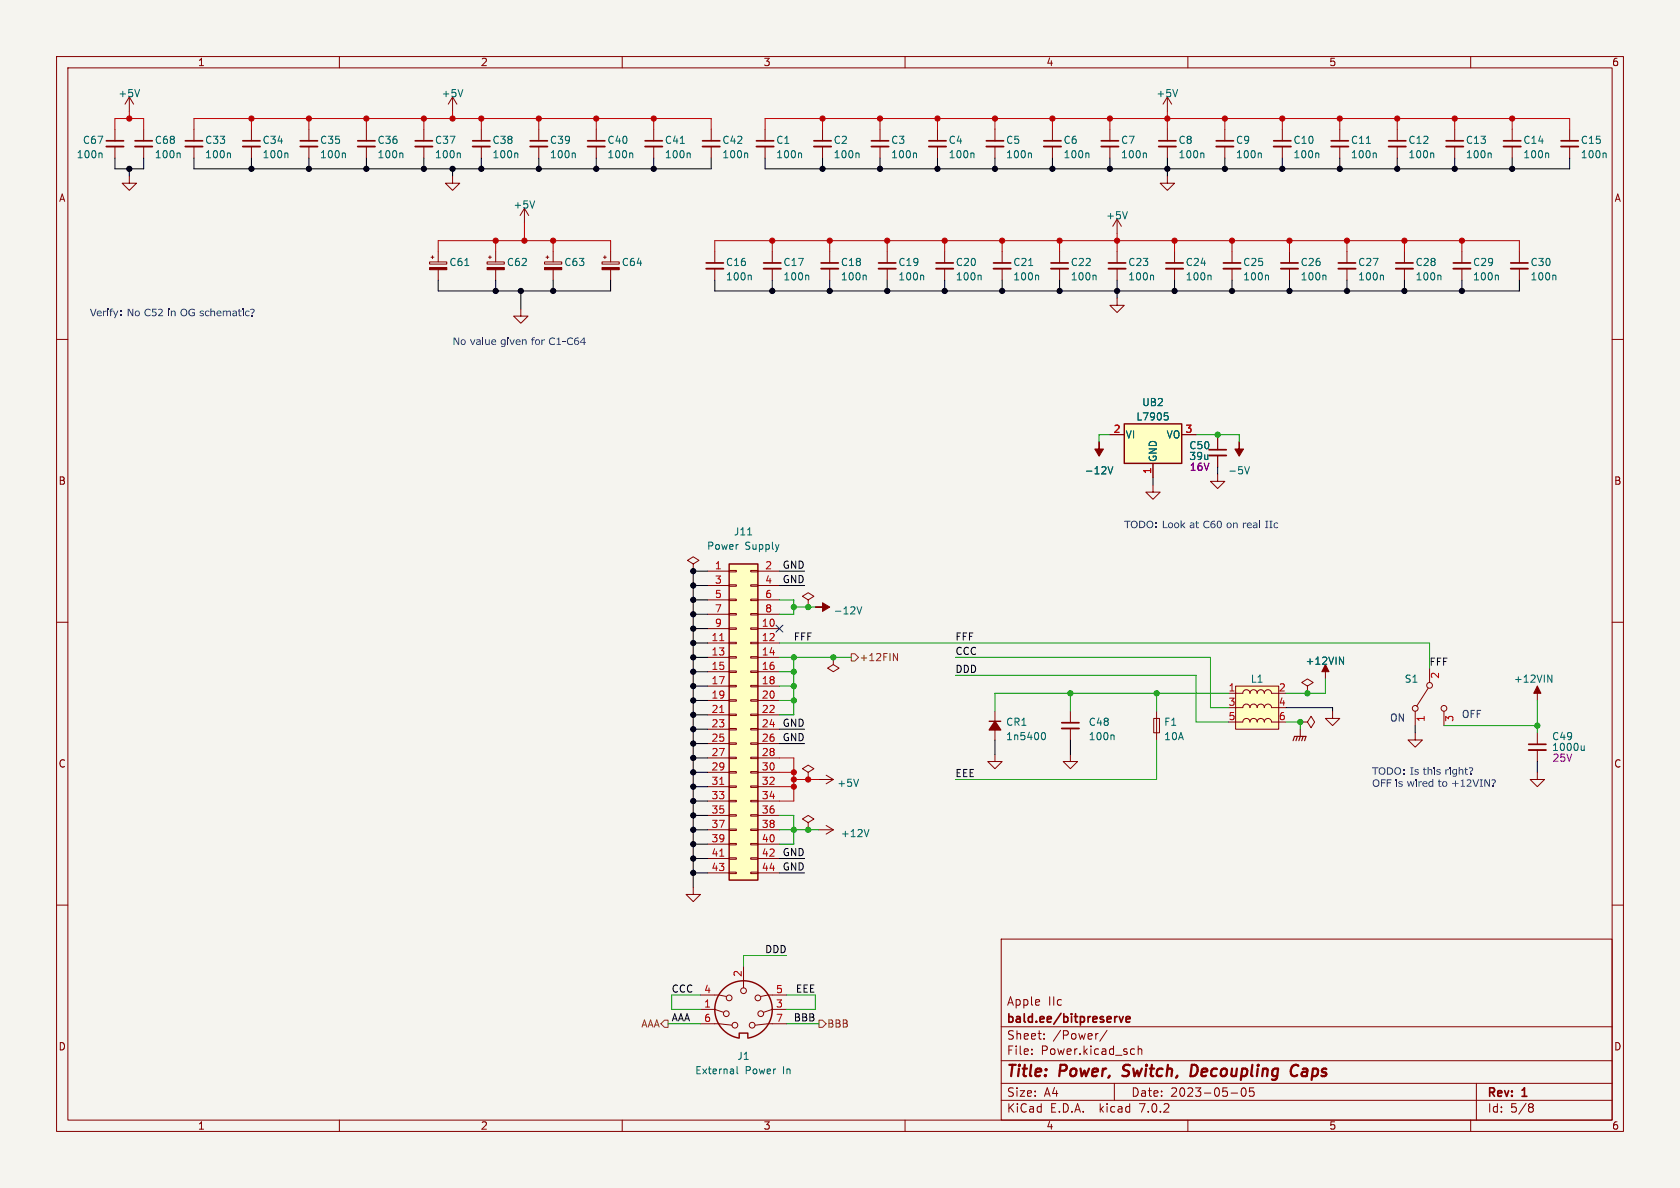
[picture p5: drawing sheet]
<svg xmlns="http://www.w3.org/2000/svg" width="297mm" height="210mm" viewBox="0 0 297 210" stroke-linecap="round" stroke-linejoin="round" font-family="sans-serif">
<path d="M0 0h297v210h-297z" fill="#f5f4ef" stroke="#f5f4ef" stroke-width=".18"/>
<g fill="none" stroke="#840000" stroke-width=".18">
<path d="M10 10h277v190h-277zM12 12h273v186h-273zM22.9 17.1l-.8 1.3M22.9 17.1v2.6M22.9 17.1l.7 1.3M60 10v2M80 17.1l-.8 1.3M80 17.1v2.6M80 17.1l.8 1.3M110 10v2M160 10v2M206.4 17.1v2.6"/>
<path d="M206.4 17.1l-.8 1.3M206.4 17.1l.7 1.3M210 10v2M260 10v2M20.3 22.9v2M20.3 25.9v2M22.9 31.1v1.3h1.2l-1.2 1.3-1.3-1.3h1.3M25.4 22.9v2M25.4 25.9v2M34.3 22.9v2M34.3 25.9v2M44.4 22.9v2"/>
<path d="M44.4 25.9v2M54.6 22.9v2M54.6 25.9v2M64.8 22.9v2M64.8 25.9v2M74.9 22.9v2M74.9 25.9v2M80 31.1v1.3h1.3l-1.3 1.3-1.3-1.3h1.3M85.1 22.9v2M85.1 25.9v2M92.7 36.8l-.8 1.3M92.7 36.8v2.6"/>
<path d="M92.7 36.8l.8 1.3M95.2 22.9v2M95.2 25.9v2M105.4 22.9v2M105.4 25.9v2M115.6 22.9v2M115.6 25.9v2M125.7 22.9v2M125.7 25.9v2M135.3 22.9v2M135.3 25.9v2M145.4 22.9v2"/>
<path d="M145.4 25.9v2M155.6 22.9v2M155.6 25.9v2M165.7 22.9v2M165.7 25.9v2M175.9 22.9v2M175.9 25.9v2M186.1 22.9v2M186.1 25.9v2M196.2 22.9v2M196.2 25.9v2M197.5 38.7l-.8 1.3"/>
<path d="M197.5 38.7v2.6M197.5 38.7l.7 1.3M206.4 31.1v1.3h1.2l-1.2 1.3-1.3-1.3h1.3M206.4 22.9v2M206.4 25.9v2M216.5 22.9v2M216.5 25.9v2M226.7 22.9v2M226.7 25.9v2M236.9 22.9v2M236.9 25.9v2M247 22.9v2"/>
<path d="M247 25.9v2M257.2 22.9v2M257.2 25.9v2M267.3 22.9v2M267.3 25.9v2M277.5 22.9v2M277.5 25.9v2M10 60h2M75.9 46.3h3.1v.4h-3.1zM76.2 45.5h.5M76.5 45.2v.5M77.5 44.5v1.8"/>
<path d="M77.5 47.7v1.8M86.1 46.3h3.1v.4h-3.1zM86.4 45.5h.5M86.6 45.2v.5M87.6 44.5v1.8M87.6 47.7v1.8M92.1 54.6v1.3h1.2l-1.2 1.3-1.3-1.3h1.3M96.3 46.3h3v.4h-3zM96.5 45.5h.5M96.8 45.2v.5M97.8 44.5v1.8M97.8 47.7v1.8"/>
<path d="M106.4 46.3h3.1v.4h-3.1zM106.7 45.5h.5M106.9 45.2v.5M107.9 44.5v1.8M107.9 47.7v1.8M126.4 44.5v2M126.4 47.5v2M136.5 44.5v2M136.5 47.5v2M146.7 44.5v2M146.7 47.5v2M156.8 44.5v2"/>
<path d="M156.8 47.5v2M167 44.5v2M167 47.5v2M177.2 44.5v2M177.2 47.5v2M187.3 44.5v2M187.3 47.5v2M197.5 52.7v1.3h1.3l-1.3 1.2-1.3-1.2h1.3M197.5 44.5v2M197.5 47.5v2M207.6 44.5v2M207.6 47.5v2"/>
<path d="M217.8 44.5v2M217.8 47.5v2M228 44.5v2M228 47.5v2M238.1 44.5v2M238.1 47.5v2M248.3 44.5v2M248.3 47.5v2M258.4 44.5v2M258.4 47.5v2M268.6 44.5v2M268.6 47.5v2"/>
<path d="M285 60h2M196.2 76.8h2.6M208.9 76.8h2.6M215.3 77.5v2M122.6 99.7l1-.6-1-.7-1.1 .7 1.1 .6v1.3M203.8 85.7v1.3h1.3l-1.3 1.3-1.2-1.3h1.2M203.8 81.9v2.6M215.3 83.8v1.3h1.2l-1.2 1.3-1.3-1.3h1.3M215.3 80.5v2.1M10 110h2M122.6 101h.1M125.1 101h3.8"/>
<path d="M125.1 111.1h3.8M125.1 113.7h3.8M125.1 116.2h3.8M125.1 118.7h3.8M125.1 103.5h3.8M125.1 106h3.8M125.1 108.6h3.8M128.9 118.6h1.3v.3h-1.3zM128.9 116.1h1.3v.2h-1.3zM128.9 113.5h1.3v.3h-1.3zM128.9 111h1.3v.3h-1.3zM128.9 108.5h1.3v.2h-1.3z"/>
<path d="M128.9 105.9h1.3v.3h-1.3zM128.9 103.4h1.3v.2h-1.3zM128.9 100.8h1.3v.3h-1.3zM132.7 118.6h1.3v.3h-1.3zM132.7 116.1h1.3v.2h-1.3zM132.7 113.5h1.3v.3h-1.3zM132.7 111h1.3v.3h-1.3zM132.7 108.5h1.3v.2h-1.3zM132.7 105.9h1.3v.3h-1.3zM132.7 103.4h1.3v.2h-1.3zM132.7 100.8h1.3v.3h-1.3zM134 101h3.8"/>
<path d="M134 111.1h3.8M134 113.7h3.8M134 116.2h3.8M134 118.7h3.8M134 103.5h3.8M134 106h3.8M134 108.6h3.8M142.9 106l1-.6-1-.6-1 .6 1 .6v1.3M142.9 107.3h.1M147.3 116.2v1.3l1 .6-1 .6-1-.6 1-.6M147.3 116.2h.1M234.3 117.5v2.5"/>
<path d="M252.7 118.1v2.6M285 110h2M125.1 121.3h3.8M125.1 123.8h3.8M125.1 126.4h3.8M125.1 128.9h3.8M125.1 131.4h3.8M125.1 134h3.8M125.1 136.5h3.8M125.1 139.1h3.8M128.9 138.9h1.3v.3h-1.3zM128.9 136.4h1.3v.3h-1.3z"/>
<path d="M128.9 133.9h1.3v.2h-1.3zM128.9 131.3h1.3v.3h-1.3zM128.9 128.8h1.3v.2h-1.3zM128.9 126.2h1.3v.3h-1.3zM128.9 123.7h1.3v.3h-1.3zM128.9 121.2h1.3v.2h-1.3zM132.7 138.9h1.3v.3h-1.3zM132.7 136.4h1.3v.3h-1.3zM132.7 133.9h1.3v.2h-1.3zM132.7 131.3h1.3v.3h-1.3zM132.7 128.8h1.3v.2h-1.3zM132.7 126.2h1.3v.3h-1.3z"/>
<path d="M132.7 123.7h1.3v.3h-1.3zM132.7 121.2h1.3v.2h-1.3zM134 121.3h3.8M134 123.8h3.8M134 126.4h3.8M134 128.9h3.8M134 131.4h3.8M134 134h3.8M134 136.5h3.8M134 139.1h3.8M142.9 136.5l1-.6-1-.6-1 .6 1 .6v1.3M142.9 137.8h.1"/>
<path d="M144.8 137.8h2.5M146 137l1.3 .8M147.3 137.8l-1.3 .8M175.9 133.4v1.2h1.3l-1.3 1.3-1.3-1.3h1.3M175.9 125.7v5.1M189.2 133.4v1.2h1.3l-1.3 1.3-1.2-1.3h1.2M189.2 125.7v2.1M189.2 128.8v2M204 127h1v2.5h-1zM204.5 125.7v5.1M217.2 122.6h2.5a.64 .64 0 0 1 .6-.7 .64 .64 0 0 1 .7 .7 .64 .64 0 0 1 .6-.7 .64 .64 0 0 1 .6 .7 .64 .64 0 0 1 .7-.7 .64 .64 0 0 1 .6 .7 .64 .64 0 0 1 .7-.7 .64 .64 0 0 1 .6 .7h1.3M218.4 121.3h7.7v7.6h-7.7z"/>
<path d="M218.4 127.6h1.3a.64 .64 0 0 1 .6-.6 .64 .64 0 0 1 .7 .6 .64 .64 0 0 1 .6-.6 .64 .64 0 0 1 .6 .6 .64 .64 0 0 1 .7-.6 .64 .64 0 0 1 .6 .6 .64 .64 0 0 1 .7-.6 .64 .64 0 0 1 .6 .6h1.3M218.4 125.1h1.3a.64 .64 0 0 1 .6-.6 .64 .64 0 0 1 .7 .6 .64 .64 0 0 1 .6-.6 .64 .64 0 0 1 .6 .6 .64 .64 0 0 1 .7-.6 .64 .64 0 0 1 .6 .6 .64 .64 0 0 1 .7-.6 .64 .64 0 0 1 .6 .6h1.3M229.9 127.6h1.2l.7-1 .6 1-.6 1.1-.7-1.1M229.9 127.6h.1M229.9 128.9v1.3M231.1 121.3l1.1-.6-1.1-.7-1 .7 1 .6v1.3M231.1 122.6h.1M235.6 125.7v1.3h1.3l-1.3 1.3-1.3-1.3h1.3M250.2 129.5v1.3h1.3l-1.3 1.3-1.3-1.3h1.3M250.2 125.7v2.6M252.5 121.7l-2.1 3.1M255.3 125.7v2.6"/>
<path d="M271.8 136.5v1.3h1.2l-1.2 1.3-1.3-1.3h1.3M271.8 121.3v2.5M271.8 129.5v2.1M271.8 132.6v2M10 160h2M122.6 156.8v1.3h1.2l-1.2 1.3-1.3-1.3h1.3M125.1 141.6h3.8M125.1 144.1h3.8M125.1 146.7h3.8M125.1 149.2h3.8M125.1 151.8h3.8M125.1 154.3h3.8"/>
<path d="M128.9 154.2h1.3v.2h-1.3zM128.9 151.6h1.3v.3h-1.3zM128.9 149.1h1.3v.3h-1.3zM128.9 146.6h1.3v.2h-1.3zM128.9 144h1.3v.3h-1.3zM128.9 141.5h1.3v.2h-1.3zM132.7 154.2h1.3v.2h-1.3zM132.7 151.6h1.3v.3h-1.3zM132.7 149.1h1.3v.3h-1.3zM132.7 146.6h1.3v.2h-1.3zM132.7 144h1.3v.3h-1.3zM132.7 141.5h1.3v.2h-1.3z"/>
<path d="M134 141.6h3.8M134 144.1h3.8M134 146.7h3.8M134 149.2h3.8M134 151.8h3.8M134 154.3h3.8M142.9 145.4l1-.6-1-.7-1 .7 1 .6v1.3M142.9 146.7h.1M144.8 146.7h2.5M146 145.9l1.3 .8M147.3 146.7l-1.3 .7M285 160h2"/>
<path d="M123.8 175.9h3.3l1.3 .2M123.8 178.4h2.6l1.5 .5M131.4 170.8v3.8M139.1 175.9h-3.3l-1.3 .2M139.1 178.4h-2.6l-1.5 .5M177 166h108v32h-108zM60 198v2M110 198v2M123.8 181h3.3l2.3 .2M139.1 181h-3.3l-2.3 .2M160 198v2M177 194.5h108"/>
<path d="M177 191.5h108M177 187.5h108M177 181.5h108M182.4 186.3v.1M182.4 185.5v.1M184.6 183.6v.1M184.6 182.8v.1M194 182.7h.1M195.7 182.1l-1.3 2M197 191.5v3M200.1 185.4l.5 .1M200.6 186.3l-.5 .1"/>
<path d="M201.2 185.5l.2-.1 .4 .1 .1 .9M201.2 184.9v1.5M210 198v2M217.6 193.2h1.2M219.6 192.4a1 1 0 0 0 .2 1.4 .81 .81 0 0 0 .6-.6 .81 .81 0 0 0-.3-.8M220.9 192.3v.7l.2-.1h.5l.1 .6-.3 .3-.5-.1M260 198v2M261 191.5v6.5M270.5 195.1l.4 .1 .2 .2-.3 .3M270.5 195.7h.3M270.8 195.7l.2 .2 .1 .4-.2 .2-.4 .1"/>
<circle cx="250.2" cy="125.2" r=".51"/>
<circle cx="252.7" cy="121.2" r=".51"/>
<circle cx="255.3" cy="125.2" r=".51"/>
<circle cx="128.4" cy="179.2" r=".51"/>
<circle cx="128.9" cy="176.4" r=".51"/>
<circle cx="131.4" cy="175.1" r=".51"/>
<circle cx="134" cy="176.4" r=".51"/>
<circle cx="134.5" cy="179.2" r=".51"/>
<circle cx="129.9" cy="181.2" r=".51"/>
<circle cx="133" cy="181.2" r=".51"/>
</g>
<path d="M198.4 190.1l.3 .1M211.2 188.2h-.5l-.2 2 .7-.1M229.5 188.3a1.02 1.02 0 0 0-1.3 .7 1.02 1.02 0 0 0 .5 1.2l.6-.2" fill="none" stroke="#840000" stroke-width=".4"/>
<g fill="none" stroke="#840000" stroke-width=".3">
<path d="M18.8 24.9h3M23.9 24.9h3M32.8 24.9h3M42.9 24.9h3.1M53.1 24.9h3M63.2 24.9h3.1M73.4 24.9h3.1M83.6 24.9h3M93.7 24.9h3.1M103.9 24.9h3M114 24.9h3.1M124.2 24.9h3.1"/>
<path d="M133.7 24.9h3.1M143.9 24.9h3M154.1 24.9h3M164.2 24.9h3.1M174.4 24.9h3M184.5 24.9h3.1M194.7 24.9h3M204.9 24.9h3M215 24.9h3.1M225.2 24.9h3M235.3 24.9h3.1M245.5 24.9h3"/>
<path d="M255.7 24.9h3M265.8 24.9h3.1M276 24.9h3M124.8 46.5h3.1M135 46.5h3M145.2 46.5h3M155.3 46.5h3.1M165.5 46.5h3M175.6 46.5h3.1M185.8 46.5h3M196 46.5h3M206.1 46.5h3.1"/>
<path d="M216.3 46.5h3M226.4 46.5h3.1M236.6 46.5h3M246.8 46.5h3M256.9 46.5h3.1M267.1 46.5h3M213.7 79.5h3.1M187.7 127.8h3.1M270.3 131.6h3M197.9 179.7l.3 1 .4-1M199.1 180.2l.7-.1-.1-.3-.4-.1-.2 .2v.7h.6"/>
</g>
<g fill="none" stroke="#840000" stroke-width=".33">
<path d="M18.8 25.9h3M23.9 25.9h3M32.8 25.9h3M42.9 25.9h3.1M53.1 25.9h3M63.2 25.9h3.1M73.4 25.9h3.1M83.6 25.9h3M93.7 25.9h3.1M103.9 25.9h3M114 25.9h3.1M124.2 25.9h3.1"/>
<path d="M133.7 25.9h3.1M143.9 25.9h3M154.1 25.9h3M164.2 25.9h3.1M174.4 25.9h3M184.5 25.9h3.1M194.7 25.9h3M204.9 25.9h3M215 25.9h3.1M225.2 25.9h3M235.3 25.9h3.1M245.5 25.9h3"/>
<path d="M255.7 25.9h3M265.8 25.9h3.1M276 25.9h3M124.8 47.5h3.1M135 47.5h3M145.2 47.5h3M155.3 47.5h3.1M165.5 47.5h3M175.6 47.5h3.1M185.8 47.5h3M196 47.5h3M206.1 47.5h3.1"/>
<path d="M216.3 47.5h3M226.4 47.5h3.1M236.6 47.5h3M246.8 47.5h3M256.9 47.5h3.1M267.1 47.5h3M213.7 80.5h3.1M187.7 128.8h3.1M270.3 132.6h3"/>
</g>
<g fill="none" stroke="#006464" stroke-width=".18">
<path d="M24.7 15.8l-.4 1.3M81.8 15.8l-.4 1.3M208.2 15.8l-.4 1.3M17.9 27l.1 .2v.7M31.7 27l.2 .2v.7M40.6 27l.1 .2v.7M50.7 27l.2 .2v.7M60.9 27l.2 .2v.7M71 27l.2 .2v.7M81.2 27l.2 .2v.7M91.4 27l.1 .2v.7M94.5 35.5l-.4 1.3"/>
<path d="M101.5 27l.2 .2v.7M111.7 27l.2 .2v.7M121.8 27l.2 .2v.7M132 27l.2 .2v.7M141.5 27l.2 .2v.7M151.7 27l.2 .2v.7M161.8 27l.2 .2v.7M172 27l.2 .2v.7M182.2 27l.1 .2v.7M192.3 27l.2 .2v.7M199.3 37.4l-.4 1.3M202.5 27l.2 .2v.7"/>
<path d="M212.6 27l.2 .2v.7M222.8 27l.2 .2v.7M233 27l.1 .2v.7M243.1 27l.2 .2v.7M253.3 27l.2 .2v.7M263.4 27l.2 .2v.7M273.6 27l.2 .2v.7M283.8 27l.1 .2v.7M132.6 48.6l.2 .2v.7M142.8 48.6l.2 .2v.7M153 48.6l.1 .2v.7M163.1 48.6l.2 .2v.7"/>
<path d="M173.3 48.6l.2 .2v.7M183.4 48.6l.2 .2v.7M193.6 48.6l.2 .2v.7M203.8 48.6l.1 .2v.7M213.9 48.6l.2 .2v.7M224.1 48.6l.2 .2v.7M234.2 48.6l.2 .2v.7M244.4 48.6l.2 .2v.7M254.6 48.6l.1 .2v.7M264.7 48.6l.2 .2v.7M274.9 48.6l.2 .2v.7M205.9 73h.6"/>
<path d="M206.3 73.5l.2 .2v.3l-.2 .2M132.2 94.6h.7M137.7 96.3l-.3 .8M195.9 82.5l.4 1.3 .4-1.3M220 82.5l.5 1.3 .4-1.3M151.5 107.3l.4 1.2 .5-1.2M236.8 116.2l.7 1.2v-1.2M273.6 119.3l.8 1.3v-1.3M151.8 137.7l-.4 1.3M184.2 129.6l.2-.1a.68 .68 0 0 1 .4 .6 .68 .68 0 0 1-.4 .7l-.2-.2M196.8 129.9l.2 .2v.7M280.1 131.8v.9"/>
<path d="M280.1 132.5l-.4 .2M153.6 146.6l-.4 1.3M130.3 188.5v1.1l.2 .2"/>
</g>
<path d="M198.8 74.9h10.1v7h-10.1zM128.9 99.7h5.1v55.9h-5.1zM174.9 127.5h2M130.7 183.5a5.1 5.1 0 0 1-3.5-7.8 5.1 5.1 0 0 1 8.5 0 5.1 5.1 0 0 1-3.5 7.8M130.7 183.4v-.8h1.5v.8" fill="none" stroke="#840000" stroke-width=".25"/>
<path d="M175.9 127.5l1 1.5h-2z" fill="#840000" stroke="#840000" stroke-width=".25"/>
<g fill="#840000" stroke="#840000" stroke-width=".18">
<path d="M194.3 78.1v1.3h.8l-.8 1.2-.8-1.2h.8z"/>
<path d="M271.8 121.3l.6 1.3h-1.3z"/>
<path d="M234.3 117.5l.6 1.2h-1.2z"/>
<path d="M86.1 47.3h3.1v.4h-3.1z"/>
<path d="M219.1 78.1v1.3h.7l-.7 1.2-.8-1.2h.8z"/>
<path d="M96.3 47.3h3v.4h-3z"/>
<path d="M75.9 47.3h3.1v.4h-3.1z"/>
<path d="M106.4 47.3h3.1v.4h-3.1z"/>
<path d="M144.1 107.3h1.3v-.7l1.3 .7-1.3 .8v-.8z"/>
</g>
<g fill="#ffffc2" stroke="#ffffc2" stroke-width=".18">
<path d="M198.8 74.9h10.1v7h-10.1z"/>
<path d="M218.4 121.3h7.7v7.6h-7.7z"/>
<path d="M128.9 99.7h5.1v55.9h-5.1z"/>
</g>
<path d="M228.6 130.9l.3-.7h2l-.3 .7M229.4 130.2l-.3 .7M229.9 130.2l-.3 .7M230.4 130.2l-.3 .7" fill="none" stroke="#840000" stroke-width=".2"/>
<path d="M127.2 113.3h.8M127.2 126h.8M127.2 138.7h.8M127.2 151.4h.8" fill="none" stroke="#a90000" stroke-width=".18"/>
<path d="M150.5 115.6h.6l.7 .6-.7 .6h-.6zM157.9 115.5l.8 1.3v-1.3M117.5 180.3h.6v1.3h-.6l-.7-.6zM144.8 180.3h.6l.6 .7-.6 .6h-.6z" fill="none" stroke="#725600" stroke-width=".18"/>
<g fill="#0000c2">
<path d="M259.7 135.7l.5-.1 .2 .2v.3l-.3 .3v.2h-.2v-.3l.3-.2v-.2l-.2-.1-.3 .1z"/>
<path d="M263.7 137.8h.5l.2 .2v.2l-.3 .3v.2h-.2v-.2l.3-.2 .1-.3-.2-.1-.4 .1z"/>
<path d="M263.9 138.9h.2v.2h-.2z"/>
<path d="M21.3 54.9h.2v.3h-.2z"/>
<path d="M21.3 55.6h.2v.3h-.2z"/>
<path d="M44.3 54.6h.4l.3 .2v.2l-.3 .4v.1h-.2v-.2l.3-.2v-.3l-.2-.1-.3 .1z"/>
<path d="M44.5 55.7h.2v.2h-.2z"/>
</g>
<g fill="none" stroke="#009600" stroke-width=".18">
<path d="M196.2 76.8h-1.9v1.3M211.5 76.8h7.6v1.3M215.3 76.8v.7M137.8 116.2h12.7M137.8 118.7h2.5M137.8 106h2.5v2.6h-2.5M137.8 113.7h114.9v4.4M140.3 116.2v10.2h-2.5M140.3 107.3h3.8M168.9 119.4h42.6v8.2h5.7M168.9 116.2h45.1v8.9h3.2M137.8 121.3h2.5"/>
<path d="M137.8 123.8h2.5M189.2 122.6v3.1M204.5 130.8v7h-35.6M204.5 122.6v3.1M217.2 122.6h-41.3v3.1M227.3 127.6h2.6v1.3M234.3 120v2.6h-7M255.3 128.3h16.5M271.8 123.8v5.7M137.8 144.1h2.5v5.1h-2.5M137.8 146.7h7M123.8 175.9h-5.1v2.5h5.1"/>
<path d="M139.1 175.9h5v2.5h-5M139.1 168.9h-7.7v1.9M118.1 181h5.7M139.1 181h5.7"/>
</g>
<g fill="none" stroke="#000" stroke-width=".18">
<path d="M20.3 27.9v1.9h5.1v-1.9M22.9 29.8v1.3M34.3 27.9v1.9h91.4v-1.9M44.4 27.9v1.9M54.6 27.9v1.9M64.8 27.9v1.9M74.9 27.9v1.9M80 29.8v1.3M85.1 27.9v1.9M95.2 27.9v1.9M105.4 27.9v1.9M115.6 27.9v1.9"/>
<path d="M135.3 27.9v1.9h142.2v-1.9M145.4 27.9v1.9M155.6 27.9v1.9M165.7 27.9v1.9M175.9 27.9v1.9M186.1 27.9v1.9M196.2 27.9v1.9M206.4 27.9v3.2M216.5 27.9v1.9M226.7 27.9v1.9M236.9 27.9v1.9M247 27.9v1.9"/>
<path d="M257.2 27.9v1.9M267.3 27.9v1.9M77.5 49.5v1.9h30.4v-1.9M87.6 49.5v1.9M92.1 51.4v3.2M97.8 49.5v1.9M126.4 49.5v1.9h142.2v-1.9M136.5 49.5v1.9M146.7 49.5v1.9M156.8 49.5v1.9M167 49.5v1.9M177.2 49.5v1.9"/>
<path d="M187.3 49.5v1.9M197.5 49.5v3.2M207.6 49.5v1.9M217.8 49.5v1.9M228 49.5v1.9M238.1 49.5v1.9M248.3 49.5v1.9M258.4 49.5v1.9M203.8 84.5v1.2M215.3 82.6v1.2M122.6 111.1h2.5M122.6 106h2.5"/>
<path d="M122.6 118.7h2.5M122.6 103.5h2.5M122.6 108.6h2.5M122.6 116.2h2.5M122.6 113.7h2.5M125.1 101h-2.5v55.8M137.8 101h4.4M137.8 103.5h4.4M122.6 136.5h2.5M122.6 134h2.5M122.6 139.1h2.5M122.6 128.9h2.5"/>
<path d="M122.6 131.4h2.5M122.6 126.4h2.5M122.6 123.8h2.5M122.6 121.3h2.5M137.8 128.9h4.4M137.8 131.4h4.4M175.9 130.8v2.6M189.2 130.8v2.6M227.3 125.1h8.3v.6M250.2 128.3v1.2M271.8 134.6v1.9M122.6 154.3h2.5"/>
<path d="M122.6 151.8h2.5M122.6 149.2h2.5M122.6 146.7h2.5M122.6 141.6h2.5M122.6 144.1h2.5M137.8 154.3h4.4M137.8 151.8h4.4"/>
</g>
<g fill="none" stroke="#c20000" stroke-width=".18">
<path d="M22.9 19.7v1.3M80 19.7v1.3M206.4 19.7v3.2M20.3 22.9v-1.9h5.1v1.9M34.3 22.9v-1.9h91.4v1.9M44.4 21v1.9M54.6 21v1.9M64.8 21v1.9M74.9 21v1.9M85.1 21v1.9M92.7 39.4v3.1M95.2 21v1.9"/>
<path d="M105.4 21v1.9M115.6 21v1.9M135.3 22.9v-1.9h142.2v1.9M145.4 21v1.9M155.6 21v1.9M165.7 21v1.9M175.9 21v1.9M186.1 21v1.9M196.2 21v1.9M216.5 21v1.9M226.7 21v1.9M236.9 21v1.9"/>
<path d="M247 21v1.9M257.2 21v1.9M267.3 21v1.9M77.5 44.5v-2h30.4v2M87.6 42.5v2M97.8 42.5v2M126.4 44.5v-2h142.2v2M136.5 42.5v2M146.7 42.5v2M156.8 42.5v2M167 42.5v2M177.2 42.5v2"/>
<path d="M187.3 42.5v2M197.5 41.3v3.2M207.6 42.5v2M217.8 42.5v2M228 42.5v2M238.1 42.5v2M248.3 42.5v2M258.4 42.5v2M137.8 134h2.5v7.6h-2.5M137.8 136.5h2.5M137.8 139.1h2.5M140.3 137.8h4.5"/>
</g>
<path d="M137.2 110.5l1.2 1.2M138.4 110.5l-1.2 1.2" fill="none" stroke="#000084" stroke-width=".18"/>
<path d="M196.2 76.8h2.6M208.9 76.8h2.6M215.3 77.5v2M203.8 81.9v2.6M215.3 80.5v2.1M231.1 122.6h.1" fill="none" stroke="#840000" stroke-width=".18"/>
<path d="M205.9 73h.6M206.3 73.5l.2 .2v.3l-.2 .2M195.9 82.5l.4 1.3 .4-1.3M236.8 116.2l.7 1.2v-1.2" fill="none" stroke="#006464" stroke-width=".18"/>
<g fill="#000" stroke="#000" stroke-width=".18">
<circle cx="22.9" cy="29.8" r=".46"/>
<circle cx="44.4" cy="29.8" r=".46"/>
<circle cx="54.6" cy="29.8" r=".46"/>
<circle cx="64.8" cy="29.8" r=".46"/>
<circle cx="74.9" cy="29.8" r=".46"/>
<circle cx="80" cy="29.8" r=".46"/>
<circle cx="85.1" cy="29.8" r=".46"/>
<circle cx="95.2" cy="29.8" r=".46"/>
<circle cx="105.4" cy="29.8" r=".46"/>
<circle cx="115.6" cy="29.8" r=".46"/>
<circle cx="145.4" cy="29.8" r=".46"/>
<circle cx="155.6" cy="29.8" r=".46"/>
<circle cx="165.7" cy="29.8" r=".46"/>
<circle cx="175.9" cy="29.8" r=".46"/>
<circle cx="186.1" cy="29.8" r=".46"/>
<circle cx="196.2" cy="29.8" r=".46"/>
<circle cx="206.4" cy="29.8" r=".46"/>
<circle cx="216.5" cy="29.8" r=".46"/>
<circle cx="226.7" cy="29.8" r=".46"/>
<circle cx="236.9" cy="29.8" r=".46"/>
<circle cx="247" cy="29.8" r=".46"/>
<circle cx="257.2" cy="29.8" r=".46"/>
<circle cx="267.3" cy="29.8" r=".46"/>
<circle cx="87.6" cy="51.4" r=".46"/>
<circle cx="92.1" cy="51.4" r=".46"/>
<circle cx="97.8" cy="51.4" r=".46"/>
<circle cx="136.5" cy="51.4" r=".46"/>
<circle cx="146.7" cy="51.4" r=".46"/>
<circle cx="156.8" cy="51.4" r=".46"/>
<circle cx="167" cy="51.4" r=".46"/>
<circle cx="177.2" cy="51.4" r=".46"/>
<circle cx="187.3" cy="51.4" r=".46"/>
<circle cx="197.5" cy="51.4" r=".46"/>
<circle cx="207.6" cy="51.4" r=".46"/>
<circle cx="217.8" cy="51.4" r=".46"/>
<circle cx="228" cy="51.4" r=".46"/>
<circle cx="238.1" cy="51.4" r=".46"/>
<circle cx="248.3" cy="51.4" r=".46"/>
<circle cx="258.4" cy="51.4" r=".46"/>
<circle cx="122.6" cy="111.1" r=".46"/>
<circle cx="122.6" cy="108.6" r=".46"/>
<circle cx="122.6" cy="113.7" r=".46"/>
<circle cx="122.6" cy="118.7" r=".46"/>
<circle cx="122.6" cy="116.2" r=".46"/>
<circle cx="122.6" cy="106" r=".46"/>
<circle cx="122.6" cy="103.5" r=".46"/>
<circle cx="122.6" cy="101" r=".46"/>
<circle cx="122.6" cy="134" r=".46"/>
<circle cx="122.6" cy="131.4" r=".46"/>
<circle cx="122.6" cy="128.9" r=".46"/>
<circle cx="122.6" cy="121.3" r=".46"/>
<circle cx="122.6" cy="126.4" r=".46"/>
<circle cx="122.6" cy="123.8" r=".46"/>
<circle cx="122.6" cy="139.1" r=".46"/>
<circle cx="122.6" cy="136.5" r=".46"/>
<circle cx="122.6" cy="141.6" r=".46"/>
<circle cx="122.6" cy="144.1" r=".46"/>
<circle cx="122.6" cy="146.7" r=".46"/>
<circle cx="122.6" cy="154.3" r=".46"/>
<circle cx="122.6" cy="149.2" r=".46"/>
<circle cx="122.6" cy="151.8" r=".46"/>
</g>
<g fill="#c20000" stroke="#c20000" stroke-width=".18">
<circle cx="258.4" cy="42.5" r=".46"/>
<circle cx="267.3" cy="21" r=".46"/>
<circle cx="186.1" cy="21" r=".46"/>
<circle cx="175.9" cy="21" r=".46"/>
<circle cx="196.2" cy="21" r=".46"/>
<circle cx="206.4" cy="21" r=".46"/>
<circle cx="257.2" cy="21" r=".46"/>
<circle cx="247" cy="21" r=".46"/>
<circle cx="248.3" cy="42.5" r=".46"/>
<circle cx="226.7" cy="21" r=".46"/>
<circle cx="216.5" cy="21" r=".46"/>
<circle cx="236.9" cy="21" r=".46"/>
<circle cx="177.2" cy="42.5" r=".46"/>
<circle cx="187.3" cy="42.5" r=".46"/>
<circle cx="207.6" cy="42.5" r=".46"/>
<circle cx="197.5" cy="42.5" r=".46"/>
<circle cx="238.1" cy="42.5" r=".46"/>
<circle cx="228" cy="42.5" r=".46"/>
<circle cx="217.8" cy="42.5" r=".46"/>
<circle cx="87.6" cy="42.5" r=".46"/>
<circle cx="95.2" cy="21" r=".46"/>
<circle cx="92.7" cy="42.5" r=".46"/>
<circle cx="146.7" cy="42.5" r=".46"/>
<circle cx="54.6" cy="21" r=".46"/>
<circle cx="44.4" cy="21" r=".46"/>
<circle cx="22.9" cy="21" r=".46"/>
<circle cx="64.8" cy="21" r=".46"/>
<circle cx="74.9" cy="21" r=".46"/>
<circle cx="80" cy="21" r=".46"/>
<circle cx="85.1" cy="21" r=".46"/>
<circle cx="97.8" cy="42.5" r=".46"/>
<circle cx="136.5" cy="42.5" r=".46"/>
<circle cx="105.4" cy="21" r=".46"/>
<circle cx="115.6" cy="21" r=".46"/>
<circle cx="140.3" cy="139.1" r=".46"/>
<circle cx="140.3" cy="137.8" r=".46"/>
<circle cx="142.9" cy="137.8" r=".46"/>
<circle cx="140.3" cy="136.5" r=".46"/>
<circle cx="145.4" cy="21" r=".46"/>
<circle cx="155.6" cy="21" r=".46"/>
<circle cx="165.7" cy="21" r=".46"/>
<circle cx="156.8" cy="42.5" r=".46"/>
<circle cx="167" cy="42.5" r=".46"/>
</g>
<g fill="#009600" stroke="#009600" stroke-width=".18">
<circle cx="271.8" cy="128.3" r=".46"/>
<circle cx="215.3" cy="76.8" r=".46"/>
<circle cx="142.9" cy="107.3" r=".46"/>
<circle cx="140.3" cy="146.7" r=".46"/>
<circle cx="142.9" cy="146.7" r=".46"/>
<circle cx="231.1" cy="122.6" r=".46"/>
<circle cx="229.9" cy="127.6" r=".46"/>
<circle cx="204.5" cy="122.6" r=".46"/>
<circle cx="140.3" cy="123.8" r=".46"/>
<circle cx="140.3" cy="121.3" r=".46"/>
<circle cx="147.3" cy="116.2" r=".46"/>
<circle cx="140.3" cy="116.2" r=".46"/>
<circle cx="140.3" cy="118.7" r=".46"/>
<circle cx="189.2" cy="122.6" r=".46"/>
<circle cx="140.3" cy="107.3" r=".46"/>
</g>
<g font-size="2.8" fill="#840000">
<text x="178" y="190.8">Title:</text>
<text x="187.4" y="190.8">Power,</text>
<text x="199.2" y="190.8">Switch,</text>
<text x="211.8" y="190.8">Decoupling</text>
<text x="230.1" y="190.8">Caps</text>
</g>
<g font-size="2.1" fill="#840000">
<text x="178" y="177.9">Apple</text>
<text x="185.3" y="177.9">IIc</text>
<text x="178" y="183.9">Sheet:</text>
<text x="178" y="181.1">bald.ee/bitpreserve</text>
<text x="186.2" y="183.9">/Power/</text>
<text x="178" y="186.6">File:</text>
<text x="184" y="186.6">Power.kicad_sch</text>
<text x="178" y="196.8">KiCad</text>
<text x="178" y="194">Size:</text>
<text x="184.6" y="194">A4</text>
<text x="185.7" y="196.8">E.D.A.</text>
<text x="194.4" y="196.8">kicad</text>
<text x="200" y="194">Date:</text>
<text x="201.5" y="196.8">7.0.2</text>
<text x="206.9" y="194">2023-05-05</text>
<text x="263" y="194.2">Rev:</text>
<text x="263" y="196.8">Id:</text>
<text x="267" y="196.8">5/8</text>
<text x="269.2" y="194.2">1</text>
</g>
<g font-size="1.8" fill="#840000">
<text x="35" y="11.8">1</text>
<text x="85" y="11.8">2</text>
<text x="135" y="11.8">3</text>
<text x="185" y="11.8">4</text>
<text x="235" y="11.8">5</text>
<text x="285" y="11.8">6</text>
<text x="10.4" y="35.8">A</text>
<text x="285.4" y="35.8">A</text>
<text x="10.3" y="85.8">B</text>
<text x="285.3" y="85.8">B</text>
<text x="10.3" y="135.8">C</text>
<text x="285.3" y="135.8">C</text>
<text x="10.3" y="185.8">D</text>
<text x="285.3" y="185.8">D</text>
<text x="35" y="199.8">1</text>
<text x="85" y="199.8">2</text>
<text x="135" y="199.8">3</text>
<text x="185" y="199.8">4</text>
<text x="235" y="199.8">5</text>
<text x="285" y="199.8">6</text>
</g>
<g font-size="1.8" fill="#006464">
<text x="20.9" y="17.3">+5V</text>
<text x="78" y="17.3">+5V</text>
<text x="204.4" y="17.3">+5V</text>
<text x="13.5" y="28.1">100n</text>
<text x="14.6" y="25.6">C67</text>
<text x="27.3" y="25.6">C68</text>
<text x="27.3" y="28.1">100n</text>
<text x="36.2" y="25.6">C33</text>
<text x="36.2" y="28.1">100n</text>
<text x="46.4" y="25.6">C34</text>
<text x="46.4" y="28.1">100n</text>
<text x="56.5" y="25.6">C35</text>
<text x="56.5" y="28.1">100n</text>
<text x="66.7" y="25.6">C36</text>
<text x="66.7" y="28.1">100n</text>
<text x="76.8" y="25.6">C37</text>
<text x="76.8" y="28.1">100n</text>
<text x="87" y="25.6">C38</text>
<text x="87" y="28.1">100n</text>
<text x="97.2" y="25.6">C39</text>
<text x="97.2" y="28.1">100n</text>
<text x="107.3" y="25.6">C40</text>
<text x="107.3" y="28.1">100n</text>
<text x="117.5" y="25.6">C41</text>
<text x="117.5" y="28.1">100n</text>
<text x="127.6" y="25.6">C42</text>
<text x="127.6" y="28.1">100n</text>
<text x="137.2" y="25.6">C1</text>
<text x="137.2" y="28.1">100n</text>
<text x="147.3" y="25.6">C2</text>
<text x="147.3" y="28.1">100n</text>
<text x="157.5" y="25.6">C3</text>
<text x="157.5" y="28.1">100n</text>
<text x="167.6" y="25.6">C4</text>
<text x="167.6" y="28.1">100n</text>
<text x="177.8" y="25.6">C5</text>
<text x="177.8" y="28.1">100n</text>
<text x="188" y="25.6">C6</text>
<text x="188" y="28.1">100n</text>
<text x="198.1" y="25.6">C7</text>
<text x="198.1" y="28.1">100n</text>
<text x="208.3" y="25.6">C8</text>
<text x="208.3" y="28.1">100n</text>
<text x="218.4" y="25.6">C9</text>
<text x="218.4" y="28.1">100n</text>
<text x="228.6" y="25.6">C10</text>
<text x="228.6" y="28.1">100n</text>
<text x="238.8" y="25.6">C11</text>
<text x="238.8" y="28.1">100n</text>
<text x="248.9" y="25.6">C12</text>
<text x="248.9" y="28.1">100n</text>
<text x="259.1" y="25.6">C13</text>
<text x="259.1" y="28.1">100n</text>
<text x="269.2" y="25.6">C14</text>
<text x="269.2" y="28.1">100n</text>
<text x="279.4" y="25.6">C15</text>
<text x="279.4" y="28.1">100n</text>
<text x="90.7" y="37">+5V</text>
<text x="195.5" y="38.9">+5V</text>
<text x="79.4" y="47.2">C61</text>
<text x="89.5" y="47.2">C62</text>
<text x="99.7" y="47.2">C63</text>
<text x="109.9" y="47.2">C64</text>
<text x="128.3" y="47.2">C16</text>
<text x="138.4" y="47.2">C17</text>
<text x="148.6" y="47.2">C18</text>
<text x="158.8" y="47.2">C19</text>
<text x="168.9" y="47.2">C20</text>
<text x="179.1" y="47.2">C21</text>
<text x="189.2" y="47.2">C22</text>
<text x="199.4" y="47.2">C23</text>
<text x="209.6" y="47.2">C24</text>
<text x="219.7" y="47.2">C25</text>
<text x="229.9" y="47.2">C26</text>
<text x="240" y="47.2">C27</text>
<text x="250.2" y="47.2">C28</text>
<text x="260.4" y="47.2">C29</text>
<text x="270.5" y="47.2">C30</text>
<text x="128.3" y="49.7">100n</text>
<text x="138.4" y="49.7">100n</text>
<text x="148.6" y="49.7">100n</text>
<text x="158.8" y="49.7">100n</text>
<text x="168.9" y="49.7">100n</text>
<text x="179.1" y="49.7">100n</text>
<text x="189.2" y="49.7">100n</text>
<text x="199.4" y="49.7">100n</text>
<text x="209.6" y="49.7">100n</text>
<text x="219.7" y="49.7">100n</text>
<text x="229.9" y="49.7">100n</text>
<text x="240" y="49.7">100n</text>
<text x="250.2" y="49.7">100n</text>
<text x="260.4" y="49.7">100n</text>
<text x="270.5" y="49.7">100n</text>
<text x="201.9" y="71.9">UB2</text>
<text x="199" y="77.7">VI</text>
<text x="200.8" y="74.5">L7905</text>
<text x="206.1" y="77.7">VO</text>
<text x="204.7" y="81.7" transform="rotate(-90 204.7 81.7)">GND</text>
<text x="210.2" y="79.6">C50</text>
<text x="191.7" y="84">-12V</text>
<text x="217.1" y="84">-5V</text>
<text x="129.7" y="94.8">J11</text>
<text x="124.9" y="97.3">Power</text>
<text x="131.7" y="97.3">Supply</text>
<text x="147.3" y="108.8">-12V</text>
<text x="230.7" y="117.7">+12VIN</text>
<text x="221.1" y="120.8">L1</text>
<text x="248.3" y="120.8">S1</text>
<text x="267.6" y="120.8">+12VIN</text>
<text x="177.8" y="128.5">CR1</text>
<text x="177.8" y="131">1n5400</text>
<text x="192.4" y="128.5">C48</text>
<text x="192.4" y="131">100n</text>
<text x="205.7" y="128.5">F1</text>
<text x="205.7" y="131">10A</text>
<text x="274.3" y="131">C49</text>
<text x="274.3" y="132.9">1000u</text>
<text x="148" y="139.3">+5V</text>
<text x="148.6" y="148.1">+12V</text>
<text x="122.9" y="190.1">External</text>
<text x="130.3" y="187.5">J1</text>
<text x="131.7" y="190.1">Power</text>
<text x="138.4" y="190.1">In</text>
</g>
<g font-size="1.8" fill="#0000c2">
<text x="15.9" y="56.1">Verify:</text>
<text x="22.4" y="56.1">No C52 in OG schematic?</text>
<text x="80" y="61.2">No value given for C1-C64</text>
<text x="198.8" y="93.6">TODO: Look at C60 on real IIc</text>
<text x="245.7" y="127.6">ON</text>
<text x="258.4" y="127">OFF</text>
<text x="242.6" y="137.2">TODO: Is this right?</text>
<text x="242.6" y="139.3">OFF is wired</text>
<text x="254.2" y="139.3">to +12VIN?</text>
</g>
<g font-size="1.8" fill="#a90000">
<text x="196.8" y="76.6">2</text>
<text x="209.5" y="76.6">3</text>
<text x="203.6" y="83.9" transform="rotate(-90 203.6 83.9)">1</text>
<text x="126.3" y="100.7">1</text>
<text x="135.2" y="100.7">2</text>
<text x="126.3" y="103.3">3</text>
<text x="126.3" y="105.8">5</text>
<text x="135.2" y="103.3">4</text>
<text x="135.2" y="105.8">6</text>
<text x="125.7" y="113.4">11</text>
<text x="126.3" y="108.3">7</text>
<text x="126.3" y="110.9">9</text>
<text x="134.6" y="110.9">10</text>
<text x="134.6" y="113.4">12</text>
<text x="135.2" y="108.3">8</text>
<text x="125.7" y="116">13</text>
<text x="125.7" y="118.5">15</text>
<text x="134.6" y="116">14</text>
<text x="134.6" y="118.5">16</text>
<text x="125.7" y="121">17</text>
<text x="125.7" y="123.6">19</text>
<text x="134.6" y="121">18</text>
<text x="134.6" y="123.6">20</text>
<text x="217.1" y="122.3">1</text>
<text x="217.1" y="124.8">3</text>
<text x="226" y="122.3">2</text>
<text x="226" y="124.8">4</text>
<text x="254.6" y="120" transform="rotate(-90 254.6 120)">2</text>
<text x="125.7" y="126.1">21</text>
<text x="125.7" y="128.7">23</text>
<text x="125.7" y="131.2">25</text>
<text x="134.6" y="126.1">22</text>
<text x="134.6" y="128.7">24</text>
<text x="134.6" y="131.2">26</text>
<text x="217.1" y="127.4">5</text>
<text x="226" y="127.4">6</text>
<text x="252.1" y="127.7" transform="rotate(-90 252.1 127.7)">1</text>
<text x="257.2" y="127.7" transform="rotate(-90 257.2 127.7)">3</text>
<text x="125.7" y="133.7">27</text>
<text x="125.7" y="136.3">29</text>
<text x="134.6" y="133.7">28</text>
<text x="134.6" y="136.3">30</text>
<text x="125.7" y="138.8">31</text>
<text x="125.7" y="141.4">33</text>
<text x="125.7" y="143.9">35</text>
<text x="134.6" y="138.8">32</text>
<text x="134.6" y="141.4">34</text>
<text x="134.6" y="143.9">36</text>
<text x="125.7" y="146.4">37</text>
<text x="125.7" y="149">39</text>
<text x="134.6" y="146.4">38</text>
<text x="134.6" y="149">40</text>
<text x="125.7" y="151.5">41</text>
<text x="125.7" y="154.1">43</text>
<text x="134.6" y="151.5">42</text>
<text x="134.6" y="154.1">44</text>
<text x="131.2" y="172.8" transform="rotate(-90 131.2 172.8)">2</text>
<text x="124.4" y="178.2">1</text>
<text x="124.4" y="175.6">4</text>
<text x="137.1" y="178.2">3</text>
<text x="137.1" y="175.6">5</text>
<text x="124.4" y="180.7">6</text>
<text x="137.1" y="180.7">7</text>
</g>
<g font-size="1.8" fill="#840084">
<text x="210.2" y="81.5">39u</text>
<text x="210.3" y="83.4">16V</text>
<text x="274.4" y="134.8">25V</text>
</g>
<g font-size="1.8" fill="#0f0f0f">
<text x="138.2" y="100.6">GND</text>
<text x="138.2" y="103.2">GND</text>
<text x="140.3" y="113.3">FFF</text>
<text x="168.9" y="113.3">FFF</text>
<text x="168.9" y="119">DDD</text>
<text x="168.9" y="115.9">CCC</text>
<text x="252.7" y="117.8">FFF</text>
<text x="138.2" y="131.1">GND</text>
<text x="138.2" y="128.6">GND</text>
<text x="168.9" y="137.4">EEE</text>
<text x="138.2" y="154">GND</text>
<text x="138.2" y="151.4">GND</text>
<text x="135.1" y="168.6">DDD</text>
<text x="118.7" y="175.5">CCC</text>
<text x="140.6" y="175.5">EEE</text>
<text x="118.7" y="180.6">AAA</text>
<text x="140.2" y="180.6">BBB</text>
</g>
<g font-size="1.8" fill="#725600">
<text x="152" y="117">+12FIN</text>
<text x="113.3" y="181.8">AAA</text>
<text x="146.2" y="181.8">BBB</text>
</g>
</svg>
